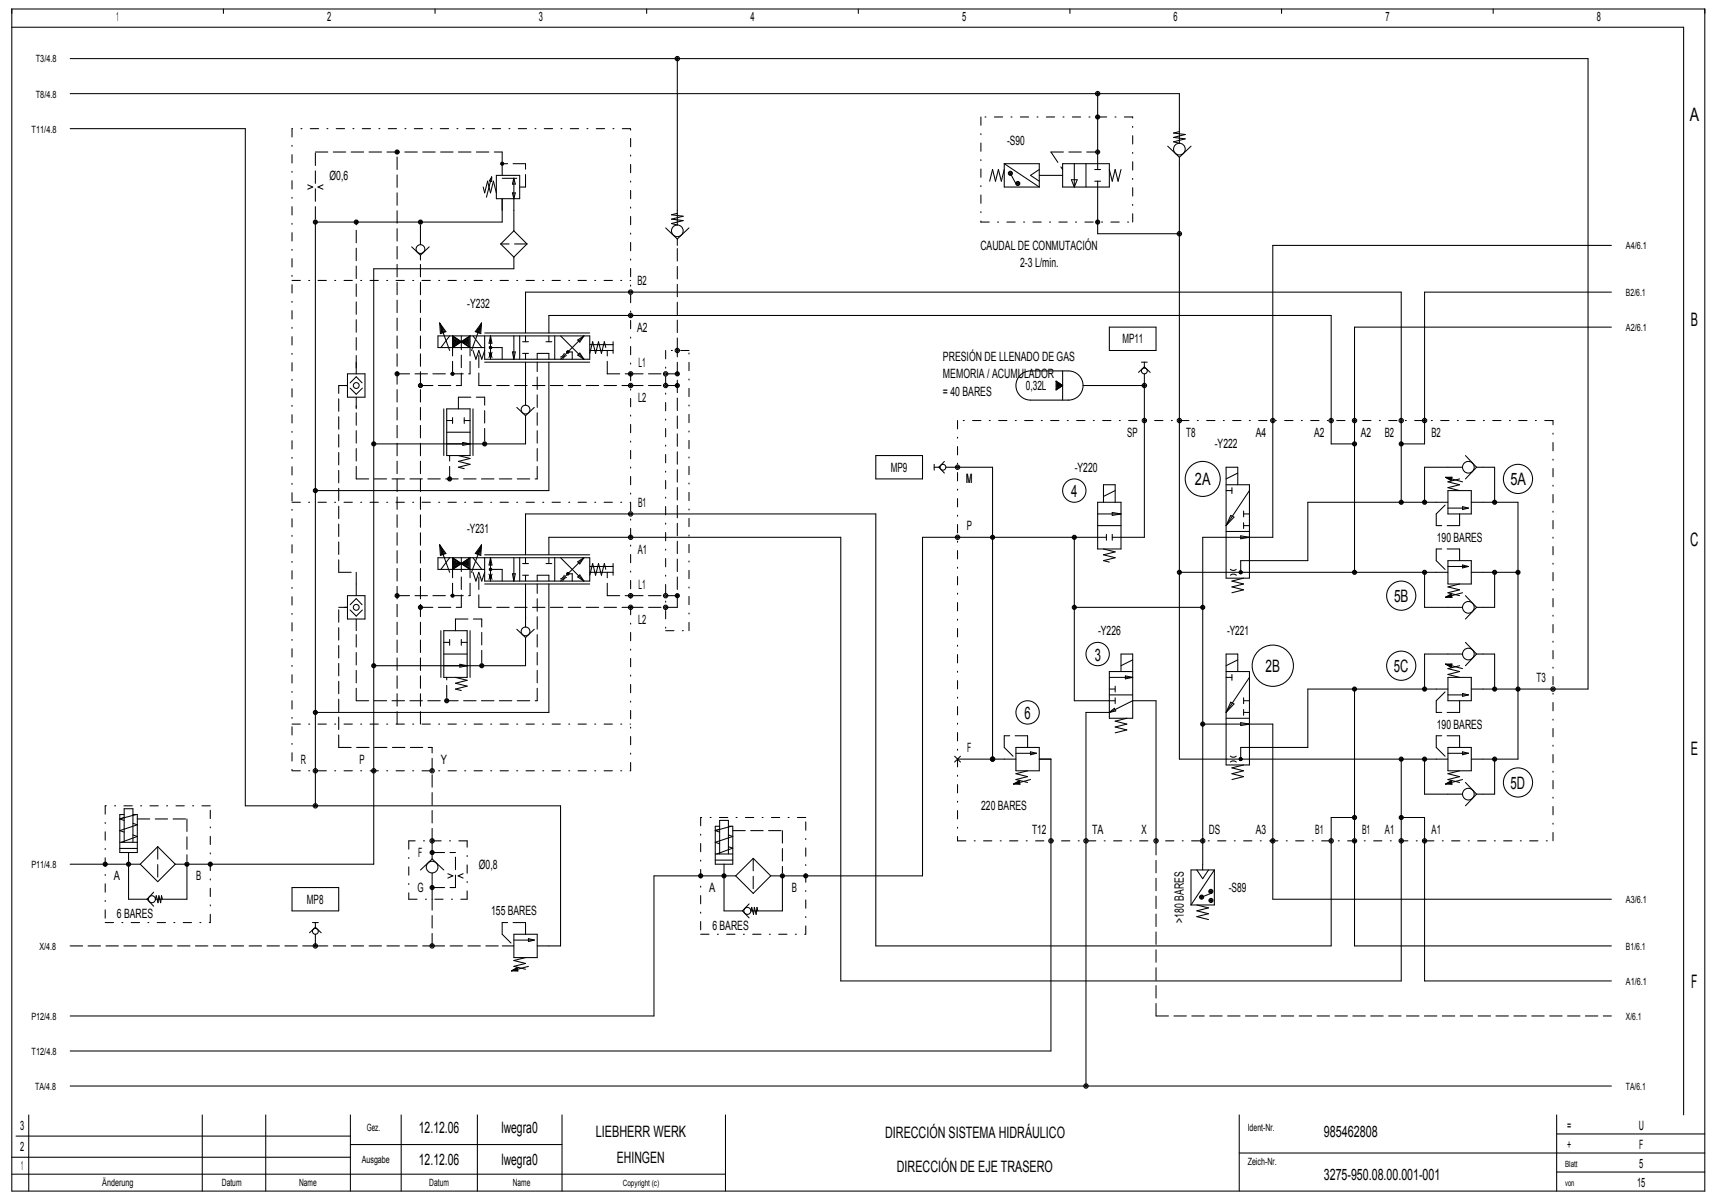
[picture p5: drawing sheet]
<svg xmlns="http://www.w3.org/2000/svg" width="582mm" height="406mm" viewBox="0 0 582 406" stroke-linecap="round" stroke-linejoin="round" font-family="sans-serif">
<g fill="none" stroke="#000" stroke-width=".35">
<path d="M4 3.1h574.2v400.9h-574.2zM4 9.2h567v369M23.8 19.9h514.8v213.8h-39.6M75.8 3.1v1.4M147.6 3.1v1.4M219.3 3.1v1.4M229.7 19.9v56.4l-2-.5 4-1-4-.5 4-1-4-.5 2-.4M291.1 3.1v1.4M362.9 3.1v1.4M434.6 3.1v1.4M506.4 3.1v1.4M23.8 31.8h376.2v16.8l-2-.5 4-1-4-.5 4-1-4-.5 2-.5"/>
<path d="M372.3 31.8v25.7M23.8 43.6h59.4v229.7h106.9v47.5h-7.9M168.3 59.5h8v7.9h-8zM170.3 51.6v7.9M340.6 55.5v7.9h11.9M340.6 55.5h11.9v7.9M340.6 55.5l11.9 7.9M340.6 57.5l-1 4-1-4-1 4-1-4-1 4M342.7 58.8l1.8 3.4M352.5 59.5h7.9M352.5 57.5l-3 2 3 2M360.4 55.5h15.8v7.9h-15.8z"/>
<path d="M364.4 55.5v7.9M368.3 55.5v7.9M371.3 57.5h2M376.2 57.5l1 4 1-4 1 4 1-4M396 49.6l4 3.7M400 53.3v204.2h91.1M404 49.6l-4 3.7M104.4 62.7l1.7 .7-1.7 .8M107 75.3v198M109.6 62.7l-1.7 .7 1.7 .8M142.6 79.3v3.7M163.9 63.4l.5 2 1-3.9 1 3.9 1-3.9 .9 3.9"/>
<path d="M166.8 60.1l-.8 1.3 .8 .2v-1.6l-1.8 6.9M170.3 67.4v7.9h-62.4M170.3 60.5h5M173.8 65.4h1l-.5 2zM174.3 60.5v17.8M174.3 78.3l4.4 4.4-4.4 4.5M174.3 78.3l-4.5 4.4 4.5 4.5M174.3 60.5l.5 2h-1zM225.8 77.3l3.9 3.8M233.7 77.3l-4 3.8M363.4 61h2l-1 2.4zM371.3 61.5h2"/>
<path d="M372.3 61.5v17.8h27.7M139.6 83.7l3 2.9M142.6 86.6v1.6M145.6 83.7l-3 2.9M174.3 87.2v4h-47.5v201.9h-67.4M229.7 81.1v2.1M546.5 83.2h-114.8v99h-23.8v112.9M546.5 99.1h-63.3v51.5h-8M149.1 109.6l2.1 2.9-1.8 .7zM149.1 109.6l3.4 9.3M149.1 109.6l1.7 2.8-1.2 .5-.1-2.3 .8 1.7-.5 .2v-1.1M152.5 113.9l-3 4"/>
<path d="M153.5 113.9v4l5.9-4v4zM156.2 115.9l-2.4-1.5v3l2.2-1.4-1.9-1v1.9l1.5-.9-1.3-.6v1.1l.9-.5-.7-.2v.3l.2-.1M156.5 113.9v4M158.2 115.8l.2-.1v.3l-.7-.2 .9-.5v1.1l-1.2-.6 1.4-.9v1.9l-1.8-1 2.1-1.4v3l-2.3-1.5M160.4 113.9l3 4M160.4 118.9l1 3 1-3 1 3 1-3M163.3 109.6l-.2 3.6-1.9-.7zM163.3 109.6l-3.4 9.3M163.3 109.6l-.5 3.3-1.3-.5 1.4-1.8-.4 1.8-.6-.2 .7-.8M164.4 113.9v8h35.6v-8h-51.5v4h15.9M164.4 112.9h35.6M165.8 119.5l.3 .7-.3 1.1"/>
<path d="M166.4 113.9v8M166.4 113.9l.5 2.5h-1zM166.9 119.5l-.2 .7 .2 1.1M173.8 119.4h1l-.5 2.5zM174.3 113.9v8M176.3 113.9v8M177.2 119.9h2M177.2 115.9h2M178.2 112.9v-13.8h297v71.3M178.2 113.9v2M178.2 119.9v2M185.2 115.9h1.9"/>
<path d="M186.2 112.9v-5.9h265.3v43.6h7.9M186.2 113.9v2M188.1 113.9v8M190.1 113.9l7.9 8M191.4 119.9l-.4 .6-.9 .6M195.9 115.3l2.1-1.4-1.4 2.1zM196.6 119.8l1.4 2.1-2.1-1.4zM198 113.9l-7.9 8M200 118.9h7.9M200 116.9h7.9M205.5 117.9l-.5-2-1 4-1-4-1 4-1-4-1 4M207.9 115.9v4"/>
<path d="M376.2 111h15.9v7.9h-15.9zM546.5 111h-87.1v83.1M116.9 130.8h.9M117.8 126.8h6v7.9h-6zM118.7 131.7l2.1 2 2.1-2M118.7 129.9l2.1-2.1 2 2.1M120.8 122.8v4M120.8 134.7v4M150.5 138.7v15.8M151.5 138.7h7.9v15.8h-7.9zM160.4 138.7v15.8M164.4 122.8h35.6"/>
<path d="M175.3 138.2l2.9 2.8M178.2 122.8v14.6M181.2 138.2l-3 2.8M182.2 121.9v-2h4v2M186.2 122.8v43.6h-79.2M192.1 120.6l-.9 .6-.3 .7M358.2 129.3l2.2 1.5-2.2 1.4zM359.1 130.7l-.2 .1 .5-.1-.6-.4v.8l.9-.4-1.1-.7v1.4l1.4-.7-1.6-1v2.2l1.8-1.1M360.4 125.8v9.9M362.3 135.7a5 5 0 0 0 5-4.9 5 5 0 0 0-4.9-5h-12.9a4.9 4.9 0 0 0-4.9 5 4.9 4.9 0 0 0 4.9 4.9h12.9M367.3 130.8h20.8M386.1 126.3l2-1.9 2 1.9"/>
<path d="M387.1 122.8h2M388.1 126.8v55.4h-10.9M388.1 122.8v2M151.5 142.6h2M151.5 146.6h7.9M153.5 141.7v1.9M155.5 154.5l3.9 1-3.9 1 3.9 1-3.9 1 2 .5M157 150.1l2.4 .5-2.4 .5zM157.5 142.6h1.9M157.5 141.7v1.9M178.2 141v9.6h-51.4M297 154.5h15.9v7.9h-15.9z"/>
<path d="M316.8 158.5h2M316.8 157.5v2M320.3 156.5l-1.9 2 1.9 2M320.8 158.5h15.8v99M496 158.5h-12.8v11.9M497 154.5l3.8 4M500.8 158.5h6.1v11.9M500.8 158.5l-3.8 3.9M372.3 170.4h7.9v15.8h-7.9zM372.3 174.3h7.9M372.3 178.3h7.9M374.3 170.4v-6h3.9v6"/>
<path d="M377.2 173.8l3 .5-3 .5zM378.2 166.4l-3.9 2M415.8 164.4h8v31.7h-8v-37.6h4v5.9M415.8 166.4h2M417.4 174.8l1.1 .6-2.7 2.9zM417.8 165.4v2M419.8 160.5l-4 1.9M421.8 174.3h2M421.8 178.3h2M421.8 173.3v2M421.8 177.3v2M423.8 166.4l-8 11.9"/>
<path d="M490.3 161.9h2.2l-.4 1.1zM490.3 161.9l5.7 1.5M490.3 161.9l1.8 .8 .2-.7-1.4 .1 1.1 .4 .1-.4-.7 .1M491.1 170.4h-47.5v19.8h-22.8v3.9M491.1 166.4h7.9v7.9h-7.9zM491.1 172.3h6.9M495 162.4l-3.9 1 3.9 1-3.9 1 3.9 1M496 171.8l2 .5-2 .5zM499 170.4h15.8v87.1h-15.8M120.8 198.1v3.9M149.1 184.8l2.1 2.9-1.8 .7zM149.1 184.8l3.4 9.3"/>
<path d="M149.1 184.8l1.7 2.9-1.2 .4-.1-2.3 .8 1.7-.5 .2v-1M152.5 189.2l-3 3.9M153.5 189.2v3.9l5.9-3.9v3.9zM156.2 191.2l-2.4-1.5v2.9l2.2-1.3-1.9-1v1.8l1.5-.8-1.3-.6v1l.9-.4-.7-.2v.2h.2M156.5 189.2v3.9M158.2 191.1l.2-.1v.3l-.7-.2 .9-.5v1l-1.2-.5 1.4-.9v1.8l-1.8-.9 2.1-1.4v2.9l-2.3-1.4M160.4 189.2l3 3.9M160.4 194.1l1 3 1-3 1 3 1-3M163.3 184.8l-.2 3.6-1.9-.7zM163.3 184.8l-3.4 9.3M163.3 184.8l-.5 3.3-1.3-.5 1.4-1.8-.4 1.9-.6-.2 .7-.8M164.4 198.1h35.6"/>
<path d="M164.4 189.2v7.9h35.6v-7.9h-51.5v3.9h15.9M164.4 188.2h35.6M165.8 194.7l.3 .7-.3 1.1M166.4 189.2v7.9M166.4 189.2l.5 2.4h-1zM166.9 194.7l-.2 .7 .2 1.1M173.8 194.6h1l-.5 2.5zM174.3 189.2v7.9M176.3 189.2v7.9M177.2 195.1h2M177.2 191.2h2M178.2 188.2v-13.9h118.8v146.5h154.5v-43.5h7.9"/>
<path d="M178.2 189.2v2M178.2 195.1v2M178.2 198.1v14.6M182.2 197.1v-2h4v2M185.2 191.2h1.9M186.2 188.2v-6h99v150.5h190v-75.2M186.2 198.1v43.5h-79.2M186.2 189.2v2M188.1 189.2v7.9M190.1 189.2l7.9 7.9M191.4 195.1l-.6 .9-.7 .4M192.1 195.9l-.9 .6-.3 .6"/>
<path d="M195.9 190.6l2.1-1.4-1.4 2.1zM196.6 195l1.4 2.1-2.1-1.4zM198 189.2l-7.9 7.9M200 194.1h7.9M200 192.1h7.9M205.5 193.1l-.5-1.9-1 3.9-1-3.9-1 3.9-1-3.9-1 3.9M207.9 191.2v3.9M364.4 182.2v55.5h13.8M374.3 186.2l3.9 1-3.9 1 3.9 1-3.9 1 1.9 .5M375.3 182.2h-62.4v114.9h-51.5M375.3 181.3v1.9M377.2 181.3v1.9"/>
<path d="M400 194.1h91.1M415.8 180.3h8M417.3 193.1l1.2 .4 .8-.4M417.3 195.1l.8-.4 1.2 .4M420.8 181.7l3 .5-3 .5zM421.8 196.1l-4 1 4 1-4 1 4 1-4 1M483.2 194.1v11.9h12.8M491.1 190.2h7.9v7.9h-7.9zM491.1 192.1h6.9M495 198.1l-3.9 1 3.9 1-3.9 1 3.9 .9M496 191.6l2 .5-2 .5zM499 194.1h15.8"/>
<path d="M506.9 194.1v11.9h-6.1M116.9 206h.9M117.8 202h6v8h-6zM118.7 206.9l2.1 2.1 2.1-2.1M118.7 205.1l2.1-2.1 2 2.1M120.8 210v3.9M149.5 213.9v15.9M150.5 213.9h7.9v15.9h-7.9zM150.5 217.9h2M152.5 216.9v2M156.5 216.9v2M156.5 217.9h1.9"/>
<path d="M159.4 213.9v15.9M175.3 213.4l2.9 2.8M178.2 216.2v9.6h-51.4M181.2 213.4l-3 2.8M364.4 206h43.5M490.3 202.6l1.8-1.1 .4 1.1zM491.4 202.3l.7 .1-.1-.4-1.1 .4 1.4 .1-.2-.8-1.8 .9M496 201.1l-5.7 1.5M497 202l3.8 4M497 217.9l3.8 3.9M500.8 206l-3.8 4M150.5 221.8h7.9"/>
<path d="M154.5 229.8l3.9 1-3.9 .9 3.9 1-3.9 1 2 .5M156 225.3l2.4 .5-2.4 .5zM376.2 229.8h8M376.2 235.7h8M376.2 233.7h2M378.2 232.7v2M378.2 236.7v2M380.2 227.8v-6h4v21.8h-8v-15.8h8M381.7 229.3l2.5 .5-2.5 .5zM384.2 223.8l-4 2M415.8 227.8h8v31.7h-8v-37.7h4v6M415.8 229.8h2"/>
<path d="M417.4 238.2l1.1 .6-2.7 2.8zM417.8 228.8v2M419.8 223.8l-4 2M421.8 236.7v2M421.8 237.7h2M423.8 229.8l-8 11.8M459.4 233.7v87.1h87.1M490.3 225.3l2.2-.1-.4 1.2zM490.3 225.3l5.7 1.5M490.3 225.3l1.8 .8 .2-.7h-1.4l1.1 .4 .1-.3-.7 .1M491.1 233.7h-47.5v19.8h-22.8v4M491.1 229.8h7.9v7.9h-7.9z"/>
<path d="M491.1 235.7h6.9M495 225.8l-3.9 1 3.9 1-3.9 1 3.9 1M496 221.8h-12.8v11.9M496 235.2l2 .5-2 .5zM500.8 221.8h6.1v11.9M500.8 221.8l-3.8 4M323.8 256.5l1.9 2M324.8 257.5h19.8M325.7 256.5l-1.9 2M344.6 253.5h7.9v7.9h-7.9zM344.6 255.5h6.9M349.5 255l2 .5-2 .5z"/>
<path d="M352.5 257.5h3.9v99h-332.6M376.2 241.6h-7.9v126.8M376.2 241.6l8-3.9h7.9v47.5M376.2 241.6l1.7-1.3 .5 .8zM382.2 243.6l-4 1 4 1-4 1 4 1-4 1M407.9 245.6h23.8v59.4h114.8M415.8 243.6h8M417.3 256.4l1.2 .4 .8-.3M417.3 258.4l1.2-.3 .8 .4M420.8 245.1l3 .5-3 .5zM421.8 240.7v1.9M421.8 241.6h2"/>
<path d="M421.8 259.5l-4 1 4 .9-4 1 4 1-4 1M483.2 257.5v11.9h12.8M491.1 253.5h7.9v7.9h-7.9zM491.1 255.5h6.9M496 255l2 .5-2 .5zM506.9 257.5v11.9h-6.1M40.6 277.8l1.5 .5M42.1 276.3h-1.5v12.9h6v-12.9h-1.5M42.1 277.3l-1.5 .5M45.1 279.3l1.5 .5-6 1.9 1.5 .5M46.1 276.3l-5.5 1.5M343.8 265.9l1.8-1.1 .3 1.2z"/>
<path d="M344.9 265.6l.7 .1-.1-.3-1.1 .4h1.4l-.2-.7-1.8 .8M348.5 261.4l-3.9 1 3.9 1-3.9 1 3.9 1M349.5 264.4l-5.7 1.5M475.2 277.3h8v55.4h63.3M490.3 265.9l1.8-1.1 .4 1.2zM491.4 265.6l.7 .1-.1-.3-1.1 .4h1.4l-.2-.7-1.8 .8M495 261.4l-3.9 1 3.9 1-3.9 1 3.9 1M496 264.4l-5.7 1.5M497 265.4l3.8 4M500.8 269.4l-3.8 3.9M23.8 293.1h23.8M40.6 285.7h6"/>
<path d="M40.6 287.8h6M42.1 285.7v-11.4h3v11.4M43.6 293.1v11.9h6.3M43.6 289.2v3.4M45.1 283.2l1.5 .5-5.5 2M47.6 293.1l5.9 6 5.9-6M47.6 293.1l5.9-5.9 5.9 5.9M63.4 293.1v11.9h-10.7l.3-1.2 .6 2.4 .3-2.4 .6 2.4 .3-2.4 .3 1.2M146.6 285.2v6.1M146.6 296.1v8.9M146.6 291.3l3.9 3.8M146.6 291.3l-4 3.8"/>
<path d="M151.9 296.3l1.7 .8-1.7 .7M157.1 296.3l-1.7 .8 1.7 .7M242.6 289.7h5.9M242.6 291.7h5.9M242.6 281.7l1.5 .5M244.1 289.7v-11.4h2.9v11.4M244.1 280.3h-1.5v12.8h5.9v-12.8h-1.5M244.1 281.2l-1.5 .5M245.6 297.1v11.9h6.2M245.6 293.1v3.5M247 283.2l1.5 .5-5.9 2 1.5 .5M247 287.2l1.5 .5-5.4 2"/>
<path d="M248 280.3l-5.4 1.4M249.5 297.1h-27.7v47.5h-198M249.5 297.1l6 5.9 5.9-5.9M249.5 297.1l6-6 5.9 6M265.4 297.1v11.9h-10.7l.3-1.2 .6 2.3 .3-2.3 .6 2.3 .2-2.3 .3 1.2M405.9 295.1l2 2.9 2-2.9M411.9 295.1v11.9h-8M411.9 295.1h-8v11.9M411.9 295.1l-8 11.9M49.9 305l2.2 2.4M52.1 302.6l-2.2 2.4M99 301h15.9v8h-15.9z"/>
<path d="M105 316.4l2-1.9 1.9 1.9M106 312.9h1.9M107 312.9v2M174.3 316.9h7.9v7.9h-7.9zM174.3 318.9h6.9M179.2 318.4l2 .5-2 .5zM251.8 309l2.3 2.3M254.1 306.6l-2.3 2.4M405.9 307l4 .9-4 1 4 1-4 1 4 1M410.7 303l-3.2 1.3M170.3 320.8h4M173.5 329.3l1.8-1.1 .4 1.1z"/>
<path d="M174.6 329l.7 .1-.1-.4-1.1 .4 1.4 .1-.2-.7-1.8 .8M178.2 324.8l-3.9 1 3.9 1-3.9 1 3.9 1M179.2 327.8l-5.7 1.5M9.7 378.2v25.8M23.8 368.4h522.7M68.6 378.2v25.8M90.1 378.2v25.8M118.8 378.2v25.8M136.1 378.2v25.8M161.9 378.2v25.8M190.6 378.2v25.8M246.1 378.2v25.8"/>
<path d="M420.3 378.2v25.8M528 378.2v25.8M4 398.3h242.1M4 392.5h114.8M5.4 385.3h113.4M118.8 388.2h71.8M420.3 391.1h157.9M528 397.5h50.2M528 384.6h50.2"/>
<circle cx="229.7" cy="19.9" r=".74"/>
<circle cx="229.7" cy="19.9" r=".37"/>
<circle cx="372.3" cy="39.7" r=".5"/>
<circle cx="372.3" cy="31.8" r=".74"/>
<circle cx="372.3" cy="39.7" r=".69"/>
<circle cx="372.3" cy="31.8" r=".37"/>
<circle cx="372.3" cy="39.7" r=".2"/>
<circle cx="134.7" cy="51.6" r=".5"/>
<circle cx="134.7" cy="51.6" r=".69"/>
<circle cx="134.7" cy="51.6" r=".2"/>
<circle cx="170.3" cy="55.5" r=".52"/>
<circle cx="170.3" cy="55.5" r=".37"/>
<circle cx="170.3" cy="55.5" r=".15"/>
<circle cx="342.7" cy="58.8" r=".5"/>
<circle cx="342.7" cy="58.8" r=".69"/>
<circle cx="342.7" cy="58.8" r=".2"/>
<circle cx="372.3" cy="51.6" r=".3"/>
<circle cx="372.3" cy="51.6" r=".69"/>
<circle cx="400" cy="50.6" r="1.98"/>
<circle cx="107" cy="75.3" r=".69"/>
<circle cx="107" cy="75.3" r=".5"/>
<circle cx="107" cy="75.3" r=".2"/>
<circle cx="120.8" cy="75.3" r=".5"/>
<circle cx="120.8" cy="75.3" r=".69"/>
<circle cx="120.8" cy="75.3" r=".2"/>
<circle cx="142.6" cy="75.3" r=".5"/>
<circle cx="142.6" cy="75.3" r=".69"/>
<circle cx="142.6" cy="75.3" r=".2"/>
<circle cx="229.7" cy="78.3" r="1.98"/>
<circle cx="345.2" cy="62.2" r=".69"/>
<circle cx="345.2" cy="62.2" r=".5"/>
<circle cx="345.2" cy="62.2" r=".2"/>
<circle cx="372.3" cy="75.3" r=".5"/>
<circle cx="372.3" cy="75.3" r=".69"/>
<circle cx="372.3" cy="75.3" r=".2"/>
<circle cx="400" cy="79.3" r=".74"/>
<circle cx="400" cy="79.3" r=".37"/>
<circle cx="142.6" cy="84.5" r="1.49"/>
<circle cx="213.9" cy="99.1" r=".74"/>
<circle cx="213.9" cy="99.1" r=".37"/>
<circle cx="166.4" cy="117.9" r=".42"/>
<circle cx="166.4" cy="117.9" r=".3"/>
<circle cx="166.4" cy="117.9" r=".12"/>
<circle cx="192.6" cy="119.4" r=".42"/>
<circle cx="192.6" cy="119.4" r=".3"/>
<circle cx="192.6" cy="119.4" r=".12"/>
<circle cx="213.9" cy="107" r=".74"/>
<circle cx="213.9" cy="107" r=".37"/>
<circle cx="229.7" cy="118.9" r=".74"/>
<circle cx="229.7" cy="118.9" r=".37"/>
<circle cx="120.8" cy="130.8" r=".99"/>
<circle cx="134.7" cy="126.8" r=".5"/>
<circle cx="134.7" cy="126.8" r=".69"/>
<circle cx="134.7" cy="126.8" r=".2"/>
<circle cx="142.6" cy="130.8" r=".5"/>
<circle cx="142.6" cy="130.8" r=".69"/>
<circle cx="142.6" cy="130.8" r=".2"/>
<circle cx="153.5" cy="126.8" r=".37"/>
<circle cx="153.5" cy="126.8" r=".52"/>
<circle cx="153.5" cy="126.8" r=".15"/>
<circle cx="178.2" cy="138.9" r="1.49"/>
<circle cx="213.9" cy="130.8" r=".74"/>
<circle cx="213.9" cy="126.8" r=".74"/>
<circle cx="213.9" cy="126.8" r=".37"/>
<circle cx="213.9" cy="130.8" r=".37"/>
<circle cx="225.8" cy="130.8" r=".74"/>
<circle cx="225.8" cy="126.8" r=".74"/>
<circle cx="225.8" cy="126.8" r=".37"/>
<circle cx="225.8" cy="130.8" r=".37"/>
<circle cx="229.7" cy="126.8" r=".69"/>
<circle cx="229.7" cy="130.8" r=".69"/>
<circle cx="229.7" cy="130.8" r=".5"/>
<circle cx="229.7" cy="126.8" r=".5"/>
<circle cx="229.7" cy="126.8" r=".2"/>
<circle cx="229.7" cy="130.8" r=".2"/>
<circle cx="388.1" cy="130.8" r=".74"/>
<circle cx="388.1" cy="125.8" r=".99"/>
<circle cx="388.1" cy="130.8" r=".37"/>
<circle cx="126.8" cy="150.6" r=".5"/>
<circle cx="126.8" cy="150.6" r=".69"/>
<circle cx="126.8" cy="150.6" r=".2"/>
<circle cx="164.4" cy="150.6" r=".5"/>
<circle cx="164.4" cy="150.6" r=".69"/>
<circle cx="164.4" cy="150.6" r=".2"/>
<circle cx="319.8" cy="158.5" r=".99"/>
<circle cx="324.8" cy="158.5" r=".37"/>
<circle cx="324.8" cy="158.5" r=".74"/>
<circle cx="388.1" cy="142.6" r=".74"/>
<circle cx="388.1" cy="142.6" r=".37"/>
<circle cx="400" cy="142.6" r=".74"/>
<circle cx="400" cy="142.6" r=".37"/>
<circle cx="431.7" cy="142.6" r=".37"/>
<circle cx="431.7" cy="142.6" r=".74"/>
<circle cx="451.5" cy="142.6" r=".74"/>
<circle cx="451.5" cy="142.6" r=".37"/>
<circle cx="459.4" cy="150.6" r=".69"/>
<circle cx="459.4" cy="142.6" r=".74"/>
<circle cx="459.4" cy="150.6" r=".5"/>
<circle cx="459.4" cy="142.6" r=".37"/>
<circle cx="459.4" cy="150.6" r=".2"/>
<circle cx="475.2" cy="142.6" r=".74"/>
<circle cx="475.2" cy="150.6" r=".5"/>
<circle cx="475.2" cy="150.6" r=".69"/>
<circle cx="475.2" cy="142.6" r=".37"/>
<circle cx="475.2" cy="150.6" r=".2"/>
<circle cx="483.2" cy="142.6" r=".74"/>
<circle cx="483.2" cy="142.6" r=".37"/>
<circle cx="498" cy="158.5" r="1.98"/>
<circle cx="107" cy="166.4" r=".69"/>
<circle cx="107" cy="166.4" r=".5"/>
<circle cx="107" cy="166.4" r=".2"/>
<circle cx="152.5" cy="162.4" r=".5"/>
<circle cx="152.5" cy="162.4" r=".69"/>
<circle cx="152.5" cy="162.4" r=".2"/>
<circle cx="213.9" cy="174.3" r=".74"/>
<circle cx="213.9" cy="174.3" r=".37"/>
<circle cx="364.4" cy="166.4" r="4"/>
<circle cx="407.9" cy="162.4" r="5.9"/>
<circle cx="475.2" cy="170.4" r=".5"/>
<circle cx="475.2" cy="170.4" r=".69"/>
<circle cx="475.2" cy="170.4" r=".2"/>
<circle cx="483.2" cy="170.4" r=".69"/>
<circle cx="483.2" cy="170.4" r=".5"/>
<circle cx="483.2" cy="170.4" r=".2"/>
<circle cx="506.9" cy="170.4" r=".5"/>
<circle cx="506.9" cy="170.4" r=".69"/>
<circle cx="506.9" cy="170.4" r=".2"/>
<circle cx="514.8" cy="162.4" r="5"/>
<circle cx="166.4" cy="193.1" r=".42"/>
<circle cx="166.4" cy="193.1" r=".3"/>
<circle cx="166.4" cy="193.1" r=".12"/>
<circle cx="192.6" cy="194.6" r=".42"/>
<circle cx="192.6" cy="194.6" r=".3"/>
<circle cx="192.6" cy="194.6" r=".12"/>
<circle cx="213.9" cy="182.2" r=".74"/>
<circle cx="213.9" cy="182.2" r=".37"/>
<circle cx="324.8" cy="182.2" r=".37"/>
<circle cx="324.8" cy="182.2" r=".74"/>
<circle cx="336.6" cy="182.2" r=".69"/>
<circle cx="336.6" cy="182.2" r=".5"/>
<circle cx="336.6" cy="182.2" r=".2"/>
<circle cx="364.4" cy="182.2" r=".5"/>
<circle cx="364.4" cy="182.2" r=".69"/>
<circle cx="364.4" cy="182.2" r=".2"/>
<circle cx="400" cy="194.1" r=".5"/>
<circle cx="400" cy="194.1" r=".69"/>
<circle cx="400" cy="194.1" r=".2"/>
<circle cx="420.8" cy="194.1" r=".5"/>
<circle cx="420.8" cy="194.1" r=".4"/>
<circle cx="420.8" cy="194.1" r=".3"/>
<circle cx="420.8" cy="194.1" r=".1"/>
<circle cx="420.8" cy="194.1" r=".2"/>
<circle cx="459.4" cy="194.1" r=".69"/>
<circle cx="459.4" cy="194.1" r=".5"/>
<circle cx="459.4" cy="194.1" r=".2"/>
<circle cx="483.2" cy="194.1" r=".69"/>
<circle cx="483.2" cy="194.1" r=".5"/>
<circle cx="483.2" cy="194.1" r=".2"/>
<circle cx="506.9" cy="194.1" r=".5"/>
<circle cx="506.9" cy="194.1" r=".69"/>
<circle cx="506.9" cy="194.1" r=".2"/>
<circle cx="514.8" cy="194.1" r=".5"/>
<circle cx="514.8" cy="194.1" r=".69"/>
<circle cx="514.8" cy="194.1" r=".2"/>
<circle cx="120.8" cy="206" r=".99"/>
<circle cx="134.7" cy="202" r=".5"/>
<circle cx="134.7" cy="202" r=".69"/>
<circle cx="134.7" cy="202" r=".2"/>
<circle cx="142.6" cy="206" r=".5"/>
<circle cx="142.6" cy="206" r=".69"/>
<circle cx="142.6" cy="206" r=".2"/>
<circle cx="153.5" cy="202" r=".37"/>
<circle cx="153.5" cy="202" r=".52"/>
<circle cx="153.5" cy="202" r=".15"/>
<circle cx="178.2" cy="214.2" r="1.49"/>
<circle cx="213.9" cy="202" r=".74"/>
<circle cx="213.9" cy="206" r=".74"/>
<circle cx="213.9" cy="206" r=".37"/>
<circle cx="213.9" cy="202" r=".37"/>
<circle cx="225.8" cy="202" r=".74"/>
<circle cx="225.8" cy="206" r=".74"/>
<circle cx="225.8" cy="206" r=".37"/>
<circle cx="225.8" cy="202" r=".37"/>
<circle cx="229.7" cy="202" r=".69"/>
<circle cx="229.7" cy="202" r=".5"/>
<circle cx="229.7" cy="202" r=".2"/>
<circle cx="364.4" cy="206" r=".5"/>
<circle cx="364.4" cy="206" r=".69"/>
<circle cx="364.4" cy="206" r=".2"/>
<circle cx="407.9" cy="206" r=".5"/>
<circle cx="407.9" cy="206" r=".69"/>
<circle cx="407.9" cy="206" r=".2"/>
<circle cx="475.2" cy="202" r="5"/>
<circle cx="498" cy="206" r="1.98"/>
<circle cx="126.8" cy="225.8" r=".5"/>
<circle cx="126.8" cy="225.8" r=".69"/>
<circle cx="126.8" cy="225.8" r=".2"/>
<circle cx="151.5" cy="237.7" r=".5"/>
<circle cx="151.5" cy="237.7" r=".69"/>
<circle cx="151.5" cy="237.7" r=".2"/>
<circle cx="163.4" cy="225.8" r=".5"/>
<circle cx="163.4" cy="225.8" r=".69"/>
<circle cx="163.4" cy="225.8" r=".2"/>
<circle cx="372.3" cy="221.8" r="4"/>
<circle cx="431.7" cy="225.8" r="7"/>
<circle cx="459.4" cy="233.7" r=".69"/>
<circle cx="459.4" cy="233.7" r=".5"/>
<circle cx="459.4" cy="233.7" r=".2"/>
<circle cx="475.2" cy="225.8" r="5"/>
<circle cx="483.2" cy="233.7" r=".69"/>
<circle cx="483.2" cy="233.7" r=".5"/>
<circle cx="483.2" cy="233.7" r=".2"/>
<circle cx="498" cy="221.8" r="1.98"/>
<circle cx="506.9" cy="233.7" r=".5"/>
<circle cx="506.9" cy="233.7" r=".69"/>
<circle cx="506.9" cy="233.7" r=".2"/>
<circle cx="514.8" cy="233.7" r=".5"/>
<circle cx="514.8" cy="233.7" r=".69"/>
<circle cx="514.8" cy="233.7" r=".2"/>
<circle cx="526.7" cy="233.7" r=".74"/>
<circle cx="526.7" cy="233.7" r=".37"/>
<circle cx="107" cy="241.6" r=".69"/>
<circle cx="107" cy="241.6" r=".5"/>
<circle cx="107" cy="241.6" r=".2"/>
<circle cx="336.6" cy="257.5" r=".74"/>
<circle cx="336.6" cy="257.5" r=".69"/>
<circle cx="336.6" cy="257.5" r=".5"/>
<circle cx="336.6" cy="257.5" r=".37"/>
<circle cx="336.6" cy="257.5" r=".2"/>
<circle cx="348.5" cy="241.6" r="4"/>
<circle cx="407.9" cy="245.6" r=".5"/>
<circle cx="407.9" cy="245.6" r=".69"/>
<circle cx="407.9" cy="245.6" r=".2"/>
<circle cx="420.8" cy="257.5" r=".5"/>
<circle cx="420.8" cy="257.5" r=".4"/>
<circle cx="420.8" cy="257.5" r=".3"/>
<circle cx="420.8" cy="257.5" r=".1"/>
<circle cx="420.8" cy="257.5" r=".2"/>
<circle cx="475.2" cy="257.5" r=".5"/>
<circle cx="475.2" cy="257.5" r=".69"/>
<circle cx="475.2" cy="257.5" r=".2"/>
<circle cx="483.2" cy="257.5" r=".69"/>
<circle cx="483.2" cy="257.5" r=".5"/>
<circle cx="483.2" cy="257.5" r=".2"/>
<circle cx="506.9" cy="257.5" r=".5"/>
<circle cx="506.9" cy="257.5" r=".69"/>
<circle cx="506.9" cy="257.5" r=".2"/>
<circle cx="107" cy="273.3" r=".74"/>
<circle cx="107" cy="261.4" r=".74"/>
<circle cx="107" cy="273.3" r=".37"/>
<circle cx="107" cy="261.4" r=".37"/>
<circle cx="126.8" cy="261.4" r=".74"/>
<circle cx="126.8" cy="261.4" r=".37"/>
<circle cx="146.6" cy="261.4" r=".37"/>
<circle cx="146.6" cy="261.4" r=".74"/>
<circle cx="459.4" cy="277.3" r=".69"/>
<circle cx="459.4" cy="277.3" r=".5"/>
<circle cx="459.4" cy="277.3" r=".2"/>
<circle cx="475.2" cy="277.3" r=".5"/>
<circle cx="475.2" cy="277.3" r=".69"/>
<circle cx="475.2" cy="277.3" r=".2"/>
<circle cx="498" cy="269.4" r="1.98"/>
<circle cx="514.8" cy="265.4" r="5"/>
<circle cx="35.7" cy="293.1" r=".5"/>
<circle cx="35.7" cy="293.1" r=".69"/>
<circle cx="35.7" cy="293.1" r=".2"/>
<circle cx="43.6" cy="293.1" r=".5"/>
<circle cx="43.6" cy="293.1" r=".69"/>
<circle cx="43.6" cy="293.1" r=".2"/>
<circle cx="63.4" cy="293.1" r=".69"/>
<circle cx="63.4" cy="293.1" r=".5"/>
<circle cx="63.4" cy="293.1" r=".2"/>
<circle cx="71.3" cy="293.1" r=".69"/>
<circle cx="71.3" cy="293.1" r=".5"/>
<circle cx="71.3" cy="293.1" r=".2"/>
<circle cx="146.6" cy="294.1" r="1.98"/>
<circle cx="146.6" cy="285.2" r=".37"/>
<circle cx="146.6" cy="289.2" r=".5"/>
<circle cx="146.6" cy="285.2" r=".74"/>
<circle cx="146.6" cy="289.2" r=".69"/>
<circle cx="146.6" cy="289.2" r=".2"/>
<circle cx="237.6" cy="297.1" r=".5"/>
<circle cx="237.6" cy="297.1" r=".69"/>
<circle cx="237.6" cy="297.1" r=".2"/>
<circle cx="245.6" cy="297.1" r=".5"/>
<circle cx="245.6" cy="297.1" r=".69"/>
<circle cx="245.6" cy="297.1" r=".2"/>
<circle cx="265.4" cy="297.1" r=".5"/>
<circle cx="265.4" cy="297.1" r=".69"/>
<circle cx="265.4" cy="297.1" r=".2"/>
<circle cx="273.3" cy="297.1" r=".5"/>
<circle cx="273.3" cy="297.1" r=".69"/>
<circle cx="273.3" cy="297.1" r=".2"/>
<circle cx="356.4" cy="285.2" r=".74"/>
<circle cx="356.4" cy="285.2" r=".37"/>
<circle cx="368.3" cy="285.2" r=".74"/>
<circle cx="368.3" cy="285.2" r=".37"/>
<circle cx="392.1" cy="285.2" r=".74"/>
<circle cx="392.1" cy="285.2" r=".37"/>
<circle cx="407.9" cy="285.2" r=".37"/>
<circle cx="407.9" cy="285.2" r=".74"/>
<circle cx="431.7" cy="285.2" r=".37"/>
<circle cx="431.7" cy="285.2" r=".74"/>
<circle cx="451.5" cy="285.2" r=".74"/>
<circle cx="451.5" cy="285.2" r=".37"/>
<circle cx="459.4" cy="285.2" r=".74"/>
<circle cx="459.4" cy="285.2" r=".37"/>
<circle cx="475.2" cy="285.2" r=".74"/>
<circle cx="475.2" cy="285.2" r=".37"/>
<circle cx="483.2" cy="285.2" r=".74"/>
<circle cx="483.2" cy="285.2" r=".37"/>
<circle cx="51.5" cy="305" r="1.19"/>
<circle cx="107" cy="315.9" r=".99"/>
<circle cx="146.6" cy="301" r=".5"/>
<circle cx="146.6" cy="301" r=".69"/>
<circle cx="146.6" cy="301" r=".2"/>
<circle cx="253.5" cy="309" r="1.19"/>
<circle cx="407.5" cy="304.3" r=".5"/>
<circle cx="407.5" cy="304.3" r=".69"/>
<circle cx="407.5" cy="304.3" r=".2"/>
<circle cx="410.7" cy="302.3" r=".5"/>
<circle cx="410.7" cy="302.3" r=".69"/>
<circle cx="410.7" cy="302.3" r=".2"/>
<circle cx="410.7" cy="305.4" r=".69"/>
<circle cx="410.7" cy="305.4" r=".5"/>
<circle cx="410.7" cy="305.4" r=".2"/>
<circle cx="107" cy="320.8" r=".74"/>
<circle cx="107" cy="320.8" r=".37"/>
<circle cx="146.6" cy="320.8" r=".37"/>
<circle cx="146.6" cy="320.8" r=".74"/>
<circle cx="368.3" cy="368.4" r=".74"/>
<circle cx="368.3" cy="368.4" r=".37"/>
</g>
<g fill="none" stroke="#000" stroke-width=".35" stroke-dasharray="2.8 2.8 .4 2.8">
<path d="M332.7 39.7v35.6M384.2 39.7h-51.5M99 43.6v217.8M213.9 43.6h-114.9M332.7 75.3h51.5M384.2 75.3v-35.6M99 95.1h114.9M225.8 118.9v95M233.7 118.9h-7.9M324.8 142.6v142.6M526.7 142.6h-201.9M99 170.4h114.9"/>
<path d="M225.8 213.9h7.9M233.7 213.9v-95M99 245.6h114.9M35.7 273.3v39.6M71.3 273.3h-35.6M99 261.4h114.9M213.9 261.4v-217.8M237.6 277.3v39.6M273.3 277.3h-35.7M138.6 285.2v19.8M158.4 285.2h-19.8M324.8 285.2h201.9"/>
<path d="M526.7 285.2v-142.6M35.7 312.9h35.6M71.3 312.9v-39.6M138.6 305h19.8M158.4 305v-19.8M237.6 316.9h35.7M273.3 316.9v-39.6"/>
</g>
<g fill="none" stroke="#000" stroke-width=".35" stroke-dasharray="4.2 1.8">
<path d="M107 51.6h63.3M178.2 55.5h-7.9M356.4 51.6h15.9M356.4 51.6l4 5.9M107 74.3v-22.7M142.6 79.3v-3M170.3 71.4v-4M176.3 63.4h1.9M178.2 63.4v-7.9M178.7 82.7h-8.9M170.3 117.9h-3.9M194.1 119.4h-1.5"/>
<path d="M229.7 118.9v-35.7M114.9 130.8h2.9M120.8 124.8v-49.5M134.7 126.8h24.7M142.6 130.8h13.9M153.5 126.8v-8.9M155.5 138.7v-4M155.5 134.7h8.9M156.5 130.8v-12.9M159.4 126.8v-8.9M162.4 130.8v-11.9M162.4 130.8h51.5"/>
<path d="M170.3 121.9v-4M194.1 121.9v-2.5M206 126.8v-7.9M206 126.8h7.9M213.9 130.8h11.9M213.9 126.8h11.9M225.8 130.8h3.9M225.8 126.8h3.9M164.4 149.6v-14.9M120.8 162.4v-24.7M120.8 162.4h61.4M152.5 162.4v-7.9"/>
<path d="M182.2 162.4v-39.6M487.1 178.3v-4M487.1 174.3l4-3.9M495 178.3h-7.9M495 174.3v4M114.9 194.1v-63.3M114.9 194.1h5.9M120.8 198.1v-4M170.3 197.1v-4M170.3 193.1h-3.9M194.1 197.1v-2.5M194.1 194.6h-1.5"/>
<path d="M487.1 186.2v4M487.1 190.2l4 3.9M495 186.2h-7.9M495 190.2v-4M114.9 206h2.9M134.7 202h24.7M142.6 206h13.9M153.5 202v-8.9M154.5 213.9v-3.9M154.5 210h8.9M156.5 206v-12.9M159.4 202v-8.9"/>
<path d="M162.4 206v-11.9M162.4 206h51.5M206 202v-7.9M206 202h7.9M213.9 206h11.9M213.9 202h11.9M225.8 206h3.9M225.8 202h3.9M229.7 206v-87.1M120.8 237.7v-23.8M120.8 237.7h61.4M151.5 236.7v-6.9"/>
<path d="M163.4 224.8v-14.8M182.2 237.7v-39.6M487.1 237.7l4-4M495 237.7v3.9M114.9 253.5v-47.5M114.9 253.5h31.7M134.7 245.6v-194M142.6 245.6v-157.4M340.6 249.6v3.9M340.6 253.5l4 4M348.5 249.6h-7.9M348.5 253.5v-3.9"/>
<path d="M487.1 249.6v3.9M487.1 253.5l4 4M487.1 241.6v-3.9M495 249.6h-7.9M495 253.5v-3.9M495 241.6h-7.9M46.6 277.8h16.8M63.4 277.8v14.3M146.6 261.4v-7.9M53.5 287.2v11.9M146.6 285.2v-23.8M146.6 289.2h7.9"/>
<path d="M248.5 281.7h16.9M255.5 291.1v11.9M265.4 281.7v14.4M146.6 301h7.9M154.5 301v-11.8M170.3 312.9v4M170.3 316.9l4 3.9M178.2 312.9h-7.9M178.2 316.9v-4M23.8 320.8h83.2M107 320.8v-3.9M107 320.8h39.6"/>
<path d="M146.6 320.8v-15.8M146.6 320.8h23.7M392.1 344.6v-59.4M392.1 344.6h154.4"/>
</g>
<g font-size="6.3">
<text x="573.1" y="40.9">A</text>
<text x="573.4" y="110.5">B</text>
<text x="573.3" y="185.2">C</text>
<text x="573.4" y="256.2">E</text>
<text x="573.6" y="335.2">F</text>
</g>
<g font-size="5.8">
<text x="405.3" y="164.6">2A</text>
<text x="512.2" y="164.6">5A</text>
<text x="363.3" y="168.6">4</text>
<text x="472.8" y="204.2">5B</text>
<text x="371.3" y="224">3</text>
<text x="429.2" y="228">2B</text>
<text x="472.7" y="228">5C</text>
<text x="347.5" y="243.8">6</text>
<text x="512.3" y="267.6">5D</text>
</g>
<g font-size="5.3">
<text x="142.1" y="384.4">12.12.06</text>
<text x="170" y="384.4">lwegra0</text>
<text x="202" y="385.8">LIEBHERR WERK</text>
<text x="300.2" y="386.1">DIRECCIÓN SISTEMA HIDRÁULICO</text>
<text x="449" y="385.8">985462808</text>
<text x="142.1" y="395.1">12.12.06</text>
<text x="170" y="395.1">lwegra0</text>
<text x="209.2" y="394.4">EHINGEN</text>
<text x="304.2" y="397.6">DIRECCIÓN DE EJE TRASERO</text>
<text x="449" y="400.2">3275­950.08.00.001­001</text>
</g>
<g font-size="4.4">
<text x="39.5" y="7.1">1</text>
<text x="111" y="7.1">2</text>
<text x="182.8" y="7.1">3</text>
<text x="254.5" y="7.1">4</text>
<text x="326.3" y="7.1">5</text>
<text x="398.1" y="7.1">6</text>
<text x="469.9" y="7.1">7</text>
<text x="541.6" y="7.1">8</text>
<text x="341.5" y="49.1">­S90</text>
<text x="111.8" y="61">Ø0,6</text>
<text x="332.5" y="84.8">CAUDAL DE CONMUTACIÓN</text>
<text x="346" y="90.7">2­3 L/min.</text>
<text x="216.2" y="96.7">B2</text>
<text x="158.4" y="104.6">­Y232</text>
<text x="216.1" y="112.5">A2</text>
<text x="380.7" y="116.5">MP11</text>
<text x="216.6" y="124.4">L1</text>
<text x="319.8" y="122.4">PRESIÓN DE LLENADO DE GAS</text>
<text x="319.8" y="128.3">MEMORIA / ACUMULADOR</text>
<text x="216.4" y="136.3">L2</text>
<text x="319.8" y="134.2">= 40 BARES</text>
<text x="347.9" y="132.3">0,32L</text>
<text x="382.3" y="148.1">SP</text>
<text x="402.3" y="148.1">T8</text>
<text x="425.9" y="148.1">A4</text>
<text x="445.7" y="148.1">A2</text>
<text x="461.6" y="148.1">A2</text>
<text x="469.6" y="148.1">B2</text>
<text x="485.5" y="148.1">B2</text>
<text x="412" y="152.1">­Y222</text>
<text x="302.1" y="160">MP9</text>
<text x="364.5" y="160">­Y220</text>
<text x="327.7" y="164">M</text>
<text x="216.4" y="171.9">B1</text>
<text x="327.9" y="179.8">P</text>
<text x="158.4" y="180.8">­Y231</text>
<text x="487.3" y="183.8">190 BARES</text>
<text x="216.3" y="187.7">A1</text>
<text x="216.6" y="199.6">L1</text>
<text x="216.4" y="211.5">L2</text>
<text x="372.4" y="215.5">­Y226</text>
<text x="416.2" y="215.5">­Y221</text>
<text x="521.1" y="231.3">T3</text>
<text x="487.3" y="247.1">190 BARES</text>
<text x="328" y="255.1">F</text>
<text x="102.1" y="259">R</text>
<text x="122" y="259">P</text>
<text x="149.5" y="259">Y</text>
<text x="332.8" y="274.9">220 BARES</text>
<text x="350" y="282.8">T12</text>
<text x="370.4" y="282.8">TA</text>
<text x="387.2" y="282.8">X</text>
<text x="410" y="282.8">DS</text>
<text x="425.9" y="282.8">A3</text>
<text x="446.1" y="282.8">B1</text>
<text x="461.9" y="282.8">B1</text>
<text x="469.7" y="282.8">A1</text>
<text x="485.6" y="282.8">A1</text>
<text x="141.9" y="290.7">F</text>
<text x="38.6" y="298.6">A</text>
<text x="66.5" y="298.6">B</text>
<text x="162.4" y="294.7">Ø0,8</text>
<text x="141.6" y="302.6">G</text>
<text x="240.6" y="302.6">A</text>
<text x="268.5" y="302.6">B</text>
<text x="416.8" y="302.6">­S89</text>
<text x="39.6" y="311.5">6 BARES</text>
<text x="104.1" y="306.5">MP8</text>
<text x="166.6" y="310.5">155 BARES</text>
<text x="241.6" y="315.4">6 BARES</text>
<text x="401.5" y="312.9" transform="rotate(-90 401.5 312.9)">&gt;180 BARES</text>
<text x="6.9" y="383.3">3</text>
<text x="531.6" y="383.3">=</text>
<text x="555.8" y="383.3">U</text>
<text x="531.6" y="389.8">+</text>
<text x="555.9" y="389.8">F</text>
<text x="6.8" y="390.5">2</text>
<text x="7.2" y="397">1</text>
<text x="556" y="396.3">5</text>
<text x="555.2" y="402.7">15</text>
</g>
<g font-size="3.4">
<text x="12.1" y="21.2">T3/4.8</text>
<text x="12.1" y="33.1">T8/4.8</text>
<text x="10.7" y="45">T11/4.8</text>
<text x="551.5" y="84.6">A4/6.1</text>
<text x="551.5" y="100.4">B2/6.1</text>
<text x="551.5" y="112.3">A2/6.1</text>
<text x="10.7" y="294.4">P11/4.8</text>
<text x="551.5" y="306.3">A3/6.1</text>
<text x="13.4" y="322.2">X/4.8</text>
<text x="551.5" y="322.2">B1/6.1</text>
<text x="551.5" y="334">A1/6.1</text>
<text x="10.7" y="345.9">P12/4.8</text>
<text x="551.5" y="345.9">X/6.1</text>
<text x="10.7" y="357.8">T12/4.8</text>
<text x="11.9" y="369.7">TA/4.8</text>
<text x="551.5" y="369.7">TA/6.1</text>
<text x="124.4" y="383.7">Gez.</text>
<text x="423.2" y="383.7">Ident­Nr.</text>
<text x="122.7" y="394.5">Ausgabe</text>
<text x="423.2" y="395.2">Zeich­Nr.</text>
<text x="34.7" y="402.4">Änderung</text>
<text x="75.2" y="402.4">Datum</text>
<text x="101.4" y="402.4">Name</text>
<text x="145.6" y="402.4">Datum</text>
<text x="173.9" y="402.4">Name</text>
</g>
<g font-size="2.9">
<text x="530.8" y="395.8">Blatt</text>
<text x="211.2" y="402.3">Copyright (c)</text>
<text x="530.8" y="402.3">von</text>
</g>
</svg>
